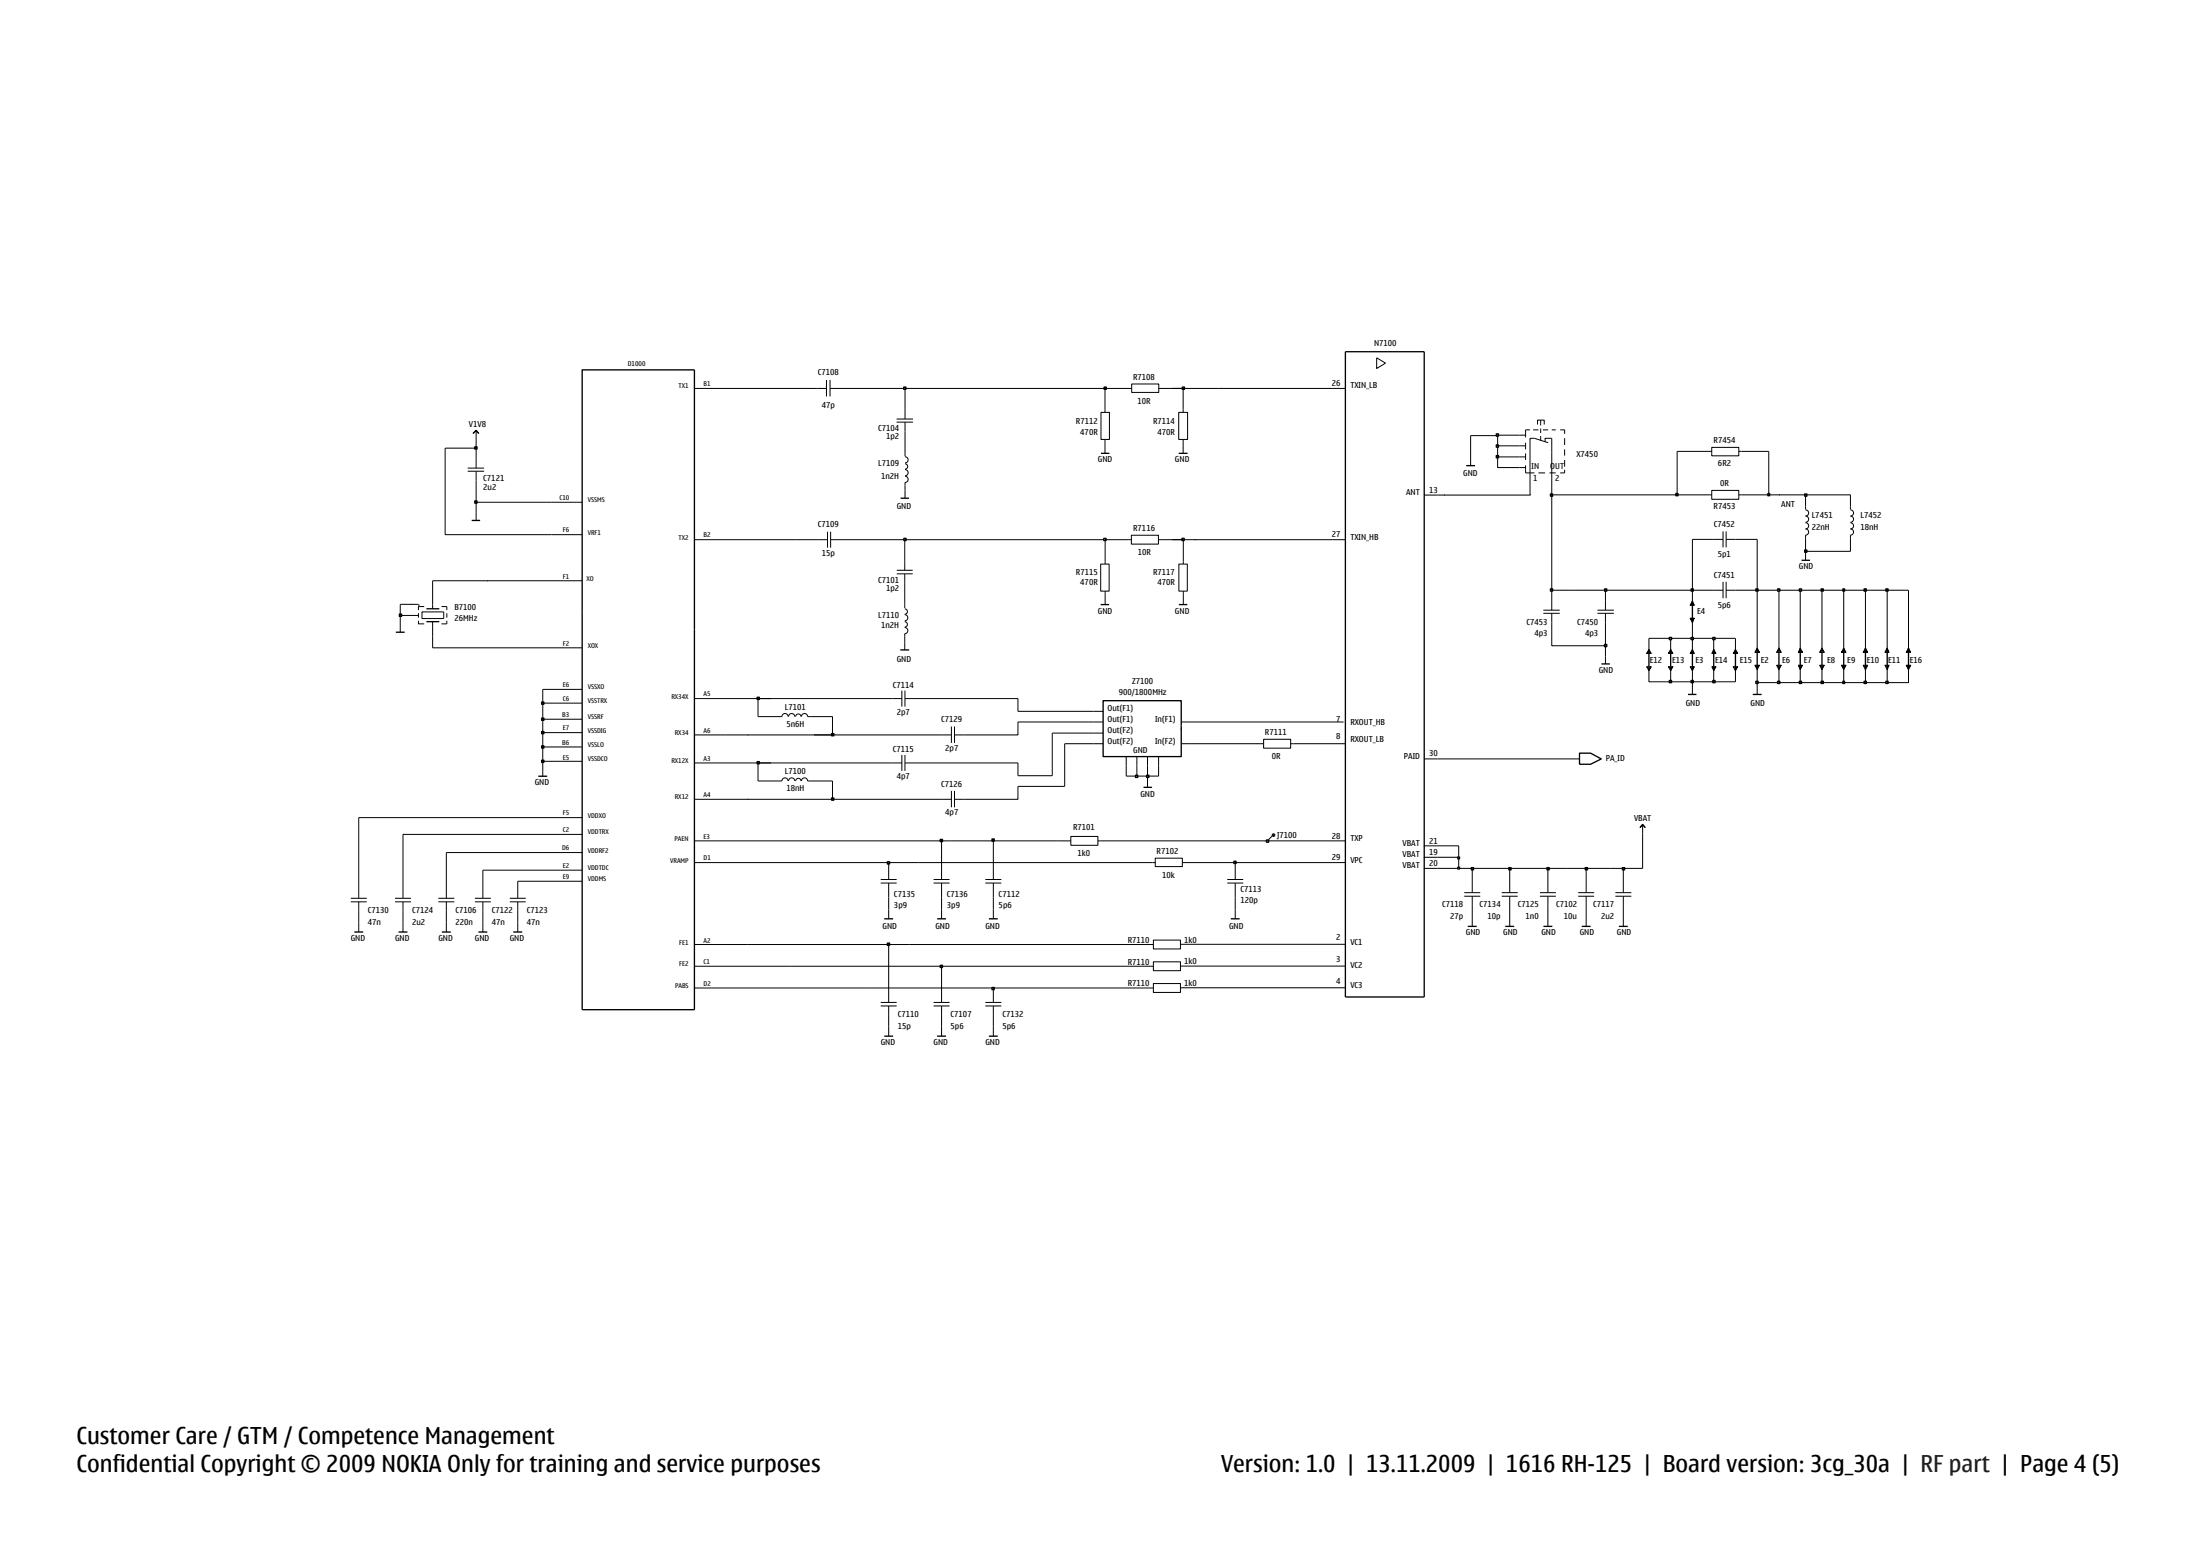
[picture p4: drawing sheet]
<svg xmlns="http://www.w3.org/2000/svg" width="420mm" height="297mm" viewBox="0 0 420 297" stroke-linecap="round" stroke-linejoin="round" font-family="sans-serif">
<g fill="none" stroke="#000" stroke-width=".19">
<path d="M132.5 74.1h5.9M156 74.1h1.7M157.7 72.5v3.2M158.4 74.1h12.2M158.4 72.5v3.2M171.1 80h3.1M172.7 78.2v1.8M210.1 78.7h1.6v5.2h-1.6zM210.9 78.2v.5M215.4 74.1h.6M216 73.3h5.1v1.6h-5.1zM221.1 74.1h2.6"/>
<path d="M224.9 78.7h1.7v5.2h-1.7zM225.8 78.2v.5M254.2 74.1h2.5M262.7 68.3l1.7 1-1.7 1zM89.2 89.4h3.2M89.2 89.9h3.2M90.3 82.7l.6-.5 .5 .5M90.9 82.2v1.4M90.9 87.6v1.8M90.9 89.9v1.8M90.9 97.9v1.4M105.2 95.9h5.9"/>
<path d="M171.1 80.6h3.1M172.7 87.2a.59 .59 0 0 1 .6 .6 .59 .59 0 0 1-.6 .6M172.7 88.5a.51 .51 0 0 1 .5 .5 .51 .51 0 0 1-.5 .5M172.7 89.6a.59 .59 0 0 1 .6 .6 .59 .59 0 0 1-.6 .6M172.7 90.9a.59 .59 0 0 1 .6 .6 .59 .59 0 0 1-.6 .6v.6M172.7 80.6v1.8M172.7 86.5v.6M172.7 93.7v1.4M210.9 83.9v.5M210.9 85.1v1.4M225.8 83.9v.5M225.8 85.1v1.4"/>
<path d="M271.8 94.5h2.5M76.4 117.5v3.2M78.4 117.5h1.4M78.4 115.4h1.4M79.8 117v.9M79.8 118.5v.6h1.1M79.9 115.4v.4M80.5 116.8h4.2v1.3h-4.2zM80.9 115.8h-1.1v.7M82.6 115.4v.8M82.6 118.7v.8M84.3 115.8h1v.7"/>
<path d="M85.3 117v.9M85.3 118.5v.6h-1M105.2 102.1h5.9M105.3 110.9h5.8M132.5 103h5.9M156.1 103h1.8M157.9 101.5v3M158.5 103h1.8M158.5 101.5v3M171.1 108.9h3.1M171.1 109.5h3.1M172.6 116.2a.51 .51 0 0 1 .6 .5 .51 .51 0 0 1-.6 .5"/>
<path d="M172.6 117.3a.59 .59 0 0 1 .6 .6 .59 .59 0 0 1-.6 .6M172.6 118.7a.51 .51 0 0 1 .6 .5 .51 .51 0 0 1-.6 .5M172.6 119.8a.59 .59 0 0 1 .6 .6 .59 .59 0 0 1-.6 .6v.6M172.6 107.2v1.7M172.6 109.5v1.7M172.6 115.4v.7M210 107.7h1.6v5.1h-1.6zM210.9 107.2v.5M210.9 112.8v.5M210.9 115.4h.1M215.4 103h.5M215.9 102.2h5.2v1.7h-5.2z"/>
<path d="M221.1 103h.5M225 107.7h1.6v5.1h-1.6zM225.8 107.2v.5M225.8 112.8v.5M225.8 115.4h.1M254.2 103h2.5M103.6 131.6h7.5M103.6 139.8h7.5M103.6 137.3h7.5M103.6 134.2h7.5M105.3 123.7h5.8M132.5 133.3h5.9"/>
<path d="M144.6 136.8h4.6a.59 .59 0 0 1 .6-.6 .59 .59 0 0 1 .6 .6M150.5 136.8a.59 .59 0 0 1 .6-.6 .59 .59 0 0 1 .6 .6M151.8 136.8a.51 .51 0 0 1 .5-.5 .51 .51 0 0 1 .5 .5M152.9 136.8a.59 .59 0 0 1 .6-.6 .59 .59 0 0 1 .6 .6h.6M170.3 133.3h1.8M172.1 131.8v3.1M172.6 122.6v1.5M172.7 133.3h21.5M172.7 131.8v3.1M181.5 138.7v3.1M182.1 138.7v3.1M208.6 137.8h1.9"/>
<path d="M208.6 135.8h1.9M208.6 139.9h1.9M225.4 137.8h1.9M103.6 142.6h7.5M103.6 145.3h7.5M105.3 159.3h5.8M105.3 156.1h5.8M132.5 140.3h5.9M179.8 140.3h1.7M182.1 140.3h1.8M204.3 159.7h5.2v1.6h-5.2zM208.6 142h1.9"/>
<path d="M214.9 144.4v1.7M216.9 144.4v1.7M219 144.4v1.7M219 148.1v2.2M221.1 144.4v1.7M225.4 142h1.9M240.6 142h.5M241.1 141.1h5.2v1.7h-5.2zM242.8 159.6l-1 .9M246.3 142h.5M271.8 144.9h2.5M312.9 158l.5-.6 .6 .6"/>
<path d="M313.4 157.4v1.7M105.3 166.1h5.8M105.3 168.2h5.8M105.3 162.7h5.8M132.5 164.6h5.9M132.5 160.5h5.9M175.2 164.6h45.3M203.8 160.5h.5M209.5 160.5h.5M220.5 163.8h5.1v1.6h-5.1zM225.6 164.6h10.1M254.2 164.6h2.5"/>
<path d="M254.2 160.5h2.5M271.7 163.6h2.5M271.7 161.4h6.7M271.7 165.7h2.5M132.5 180.3h5.9M132.5 188.6h5.9M132.5 184.4h5.9M220.1 183.6h5.2v1.7h-5.2z"/>
<circle cx="243" cy="159.4" r=".08"/>
<circle cx="243" cy="159.4" r=".25"/>
</g>
<g fill="none" stroke="#000" stroke-width=".25">
<path d="M111.1 70.6h21.4v122.1h-21.4zM256.7 67.1h15.1v123.2h-15.1zM90 99.3h1.6M90.3 82.7l.6-.5 .5 .5M171.9 95.1h1.6M210.1 86.5h1.6M224.9 86.5h1.7M81.4 116.2h2.4M81.4 118.7h2.4M210 115.4h1.6M225 115.4h1.6M75.5 120.7h1.7"/>
<path d="M171.8 124.1h1.7M210.5 133.7h14.9v10.7h-14.9zM218.2 150.3h1.6M301.4 143.8h2.1l2.1 1.1-2.1 1h-2.1zM312.9 158l.5-.6 .6 .6"/>
</g>
<path d="M235.5 164.4h.4v.4h-.4z" fill-rule="evenodd" fill="#c2c2c2" stroke="#000" stroke-width=".25"/>
<path d="M76.9 159.3h.1M214.9 146.1v2h2M92.1 166.1h13.2M98.8 168.2h6.5M138.4 160.5h65.4M138.4 164.6h36.8M210 160.5h15.4M235.7 164.6h.1M138.4 188.6h26.9" fill="none" stroke="#000" stroke-width=".19"/>
<path d="M216.7 148h.4v.4h-.4z" fill-rule="evenodd" fill="#c2c2c2" stroke="#000" stroke-width=".25"/>
<path d="M216.9 146.1v2h2.1" fill="none" stroke="#000" stroke-width=".19"/>
<path d="M218.8 148h.4v.4h-.4z" fill-rule="evenodd" fill="#c2c2c2" stroke="#000" stroke-width=".25"/>
<path d="M142.6 140.3h.1M142.6 140.3h16.3M203.2 142h5.4M219 146.1v2h2.1v-2M227.3 142h13.3M246.8 142h9.9M313.4 159.1v6.6h-39.2M85.2 162.7h20.1M274.2 163.6h4.2M138.4 180.3h35.2M138.4 184.4h81.8" fill="none" stroke="#000" stroke-width=".19"/>
<path d="M158.7 140h.4v.4h-.4z" fill-rule="evenodd" fill="#c2c2c2" stroke="#000" stroke-width=".25"/>
<path d="M144.6 133.3h.1M144.6 133.3h2.5M144.6 133.3v3.5M154.7 136.8h4.2v3.5M200.8 139.9h7.8M208.6 137.8h-14.4v2.5h-10.3M227.3 137.8h29.1M138.4 140.3h4.2M155.3 140.3h24.5M235.7 164.6h18.5" fill="none" stroke="#000" stroke-width=".19"/>
<path d="M144.5 133.1h.4v.4h-.4z" fill-rule="evenodd" fill="#c2c2c2" stroke="#000" stroke-width=".25"/>
<path d="M225.8 103h28.4M227.9 103h.1M138.4 133.3h31.9M194.2 135.8h14.4M76.9 159.3h28.4M274.3 144.9h27.1M225.4 160.5h16.4" fill="none" stroke="#000" stroke-width=".19"/>
<path d="M241.7 160.3h.4v.5h-.4z" fill-rule="evenodd" fill="#c2c2c2" stroke="#000" stroke-width=".25"/>
<path d="M138.4 74.1h14.5M152.9 74.1h.1M232.5 74.1h21.7M84.9 85.5v16.6h20.3M90.9 95.9v2M274.3 94.5h1.2M82.6 119.5v4.2h22.7M92.9 110.9h.1M92.9 110.9h12.4M138.4 103h13.6M68.5 156.1h36.8M241.8 160.5h12.4" fill="none" stroke="#000" stroke-width=".19"/>
<path d="M76.2 117.2h.4v.4h-.4z" fill-rule="evenodd" fill="#c2c2c2" stroke="#000" stroke-width=".25"/>
<path d="M90.9 95.9h14.3M76.4 115.4v2.1h2.1" fill="none" stroke="#000" stroke-width=".19"/>
<path d="M90.6 95.6h.4v.4h-.4z" fill-rule="evenodd" fill="#c2c2c2" stroke="#000" stroke-width=".25"/>
<path d="M90.9 85.5v2.1M90.9 91.7v4.2M76.4 115.4h2.1M92.9 110.9h-10.3v4.5M172.6 111.2v4.2M210.9 113.3v2.1M225.8 113.3v2.1M172.6 121.6v1" fill="none" stroke="#000" stroke-width=".19"/>
<path d="M90.6 85.3h.4v.4h-.4z" fill-rule="evenodd" fill="#c2c2c2" stroke="#000" stroke-width=".25"/>
<path d="M90.9 83.6v1.9h-6M152 103h4.1M160.3 103h12.3v4.2M210.9 103v4.2M225.8 103v4.2" fill="none" stroke="#000" stroke-width=".19"/>
<path d="M172.5 102.8h.4v.4h-.4z" fill-rule="evenodd" fill="#c2c2c2" stroke="#000" stroke-width=".25"/>
<path d="M172.6 103h38.3" fill="none" stroke="#000" stroke-width=".19"/>
<path d="M210.6 102.8h.5v.4h-.5z" fill-rule="evenodd" fill="#c2c2c2" stroke="#000" stroke-width=".25"/>
<path d="M210.9 103h4.5M221.6 103h4.2" fill="none" stroke="#000" stroke-width=".19"/>
<path d="M225.5 102.8h.5v.4h-.5z" fill-rule="evenodd" fill="#c2c2c2" stroke="#000" stroke-width=".25"/>
<path d="M152.9 74.1h3.1M170.6 74.1h2.1v4.1M210.9 74.1v4.1M225.8 74.1v4.1M172.7 82.4v4.1M172.7 92.7v1M210.9 84.4v.7M225.8 84.4v.7M223.7 103h2.1" fill="none" stroke="#000" stroke-width=".19"/>
<path d="M172.4 73.9h.5v.4h-.5z" fill-rule="evenodd" fill="#c2c2c2" stroke="#000" stroke-width=".25"/>
<path d="M172.7 74.1h38.2" fill="none" stroke="#000" stroke-width=".19"/>
<path d="M210.7 73.9h.4v.4h-.4z" fill-rule="evenodd" fill="#c2c2c2" stroke="#000" stroke-width=".25"/>
<path d="M210.9 74.1h4.5M223.7 74.1h2.1" fill="none" stroke="#000" stroke-width=".19"/>
<path d="M225.6 73.9h.4v.4h-.4z" fill-rule="evenodd" fill="#c2c2c2" stroke="#000" stroke-width=".25"/>
<g fill="none" stroke="#000" stroke-width=".19">
<path d="M223.7 74.1h8.8M275.5 94.5h.1M275.5 94.5h16.5M194.2 133.3v2.5M132.5 145.6h5.9M132.5 152.6h5.9M142.6 152.6h.1M142.6 152.6h16.3M144.6 149.1h4.6a.59 .59 0 0 1 .6-.6 .59 .59 0 0 1 .6 .6M150.5 149.1a.59 .59 0 0 1 .6-.6 .59 .59 0 0 1 .6 .6M151.8 149.1a.51 .51 0 0 1 .5-.5 .51 .51 0 0 1 .5 .5M152.9 149.1a.59 .59 0 0 1 .6-.6 .59 .59 0 0 1 .6 .6h.6"/>
<path d="M170.3 145.6h1.8M172.1 144.1v3.1M172.7 145.6h21.5M172.7 144.1v3.1M179.8 152.6h1.7M181.5 151v3.1M182.1 151v3.1M182.1 152.6h1.8M220.1 179.4h5.2v1.7h-5.2zM165.3 188.6h54.8M173.6 180.3h46.5M220.1 187.7h5.2v1.7h-5.2z"/>
<path d="M225.3 180.2h31.4M225.3 184.4h31.4M225.3 188.5h31.4"/>
</g>
<path d="M158.7 152.3h.4v.4h-.4z" fill-rule="evenodd" fill="#c2c2c2" stroke="#000" stroke-width=".25"/>
<path d="M138.4 152.6h4.2M144.6 145.6h.1M144.6 145.6h2.5M144.6 145.6v3.5M154.7 149.1h4.2v3.5h20.9M203.2 150.1h-9v2.5h-10.3" fill="none" stroke="#000" stroke-width=".19"/>
<path d="M144.5 145.4h.4v.4h-.4z" fill-rule="evenodd" fill="#c2c2c2" stroke="#000" stroke-width=".25"/>
<path d="M103.5 134.3h.1" fill="none" stroke="#000" stroke-width=".19"/>
<path d="M103.4 134h.4v.4h-.4z" fill-rule="evenodd" fill="#c2c2c2" stroke="#000" stroke-width=".25"/>
<path d="M103.5 137.3h.1" fill="none" stroke="#000" stroke-width=".19"/>
<path d="M103.4 137.1h.4v.4h-.4z" fill-rule="evenodd" fill="#c2c2c2" stroke="#000" stroke-width=".25"/>
<path d="M103.5 139.9h.1" fill="none" stroke="#000" stroke-width=".19"/>
<path d="M103.4 139.6h.4v.5h-.4z" fill-rule="evenodd" fill="#c2c2c2" stroke="#000" stroke-width=".25"/>
<path d="M103.5 142.6h.1" fill="none" stroke="#000" stroke-width=".19"/>
<path d="M103.4 142.4h.4v.4h-.4z" fill-rule="evenodd" fill="#c2c2c2" stroke="#000" stroke-width=".25"/>
<path d="M103.5 145.4h.1" fill="none" stroke="#000" stroke-width=".19"/>
<path d="M103.4 145.1h.4v.4h-.4z" fill-rule="evenodd" fill="#c2c2c2" stroke="#000" stroke-width=".25"/>
<g fill="none" stroke="#000" stroke-width=".19">
<path d="M280.6 83.2v5.7M289.9 83.1h1.2M289.9 87.2h1.2M289.9 85.1h1.2M289.9 89.2h1.2M291.1 88.8v1.5h1.7M291.1 84.5v1.3M291.1 86.5v1.3M292 82.1h-.9v1.4M292.6 82.1h1M293.4 81v-.8h1.3v.8M293.6 90.3h1.2"/>
<path d="M294 80.2v1M294 81.8v.8M294 83.2v.9M294.4 82.1h1M294.8 84.3v-.6h1.3v7.6M295.4 84.5l-2.6-.8h-.8v7.6M295.7 90.3h1.2M296.1 82.1h.8M297.7 82.1h.9v.7M298.6 89.7v.6h-.9M298.6 83.7v1.2M298.6 85.8v1.2"/>
<path d="M298.6 87.8v1.3M326.1 94.5h.5M326.1 86.2h.5M326.6 93.6h5.2v1.7h-5.2zM326.6 85.4h5.2v1.6h-5.2zM331.8 86.2h.5M331.8 94.5h.5M344.5 97.3a.59 .59 0 0 1 .6 .6 .59 .59 0 0 1-.6 .6 .59 .59 0 0 1 .6 .6 .59 .59 0 0 1-.6 .6M344.5 99.8a.59 .59 0 0 1 .6 .6 .59 .59 0 0 1-.6 .6 .59 .59 0 0 1 .6 .6 .59 .59 0 0 1-.6 .5v.7M344.5 96.6v.6M353.1 97.3a.59 .59 0 0 1 .6 .6 .59 .59 0 0 1-.6 .6 .59 .59 0 0 1 .6 .6 .59 .59 0 0 1-.6 .6M353.1 99.8a.59 .59 0 0 1 .6 .6 .59 .59 0 0 1-.6 .6 .59 .59 0 0 1 .6 .6 .59 .59 0 0 1-.6 .5v.7"/>
<path d="M353.1 96.6v.6M294.5 116.5h3.1M294.5 117.1h3.1M296.1 114.7v1.8M296.1 117.1v1.7M304.8 117.1h3.2M304.8 116.5h3.2M306.4 114.7v1.8M306.4 117.1v1.7M322.5 118l.4 .4 .4-.4h-.8l.4 .8 .4-.8M322.5 115.5l.4-.4 .4 .4-.4-.8-.4 .8h.8M327 112.7h1.8"/>
<path d="M327 103h1.8M328.8 101.4v3.1M328.8 111.1v3.1M329.4 112.7h1.8M329.4 101.4v3.1M329.4 111.1v3.1M329.4 103h1.8M344.5 105.5v1.4M103.6 131.6v15.6M200.8 139.9v8.2h-6.6v-2.5M306.4 125.3v1.4M314.2 124.7l.5-.3 .4 .3-.4-.7-.5 .7h.9"/>
<path d="M314.2 127.3l.5 .4 .4-.4h-.9l.5 .7 .4-.7M314.7 128v2.1h4.1M318.4 124.7l.4-.3 .4 .3-.4-.7-.4 .7h.8M318.4 127.3l.4 .4 .4-.4h-.8l.4 .7 .4-.7M322.5 124.7l.4-.3 .4 .3-.4-.7-.4 .7h.8M322.5 127.3l.4 .4 .4-.4h-.8l.4 .7 .4-.7M322.9 132.6h.1M322.9 130.1v2.5M326.7 124.7l.3-.3 .4 .3-.4-.7-.3 .7h.7M326.7 127.3l.3 .4 .4-.4h-.7l.3 .7 .4-.7M330.7 124.7l.5-.3 .4 .3-.4-.7-.5 .7h.9M330.7 127.3l.5 .4 .4-.4h-.9l.5 .7 .4-.7"/>
<path d="M334.9 127l.4 .4 .4-.4h-.8l.4 .8 .4-.8M334.9 124.5l.4-.4 .4 .4-.4-.8-.4 .8h.8M335.3 130.3v2.3M339 124.5l.5-.4 .4 .4-.4-.8-.5 .8h.9M339 127l.5 .4 .4-.4h-.9l.5 .8 .4-.8M343.2 127l.3 .4 .4-.4h-.7l.3 .8 .4-.8M343.2 124.5l.3-.4 .4 .4-.4-.8-.3 .8h.7M347.2 124.5l.5-.4 .4 .4-.4-.8-.5 .8h.9M347.2 127l.5 .4 .4-.4h-.9l.5 .8 .4-.8M351.4 127l.4 .4 .4-.4h-.8l.4 .8 .4-.8M351.4 124.5l.4-.4 .4 .4-.4-.8-.4 .8h.8M355.5 124.5l.5-.4 .4 .4-.4-.8-.5 .8h.9"/>
<path d="M355.5 127l.5 .4 .4-.4h-.9l.5 .8 .4-.8M359.7 124.5l.4-.4 .4 .4-.4-.8-.4 .8h.8M359.7 127l.4 .4 .4-.4h-.8l.4 .8 .4-.8M363.8 127l.4 .4 .4-.4h-.8l.4 .8 .4-.8M363.8 124.5l.4-.4 .4 .4-.4-.8-.4 .8h.8M138.4 145.6h31.9M203.2 142v8.1"/>
</g>
<g fill="none" stroke="#000" stroke-width=".25">
<path d="M279.8 88.9h1.7M322.9 114.7v4.1M343.8 106.9h1.6M305.6 126.7h1.6M314.7 124v4M318.8 124v4M322.1 132.6h1.6M322.9 124v4M327 124v4M331.2 124v4M334.5 132.6h1.7M335.3 123.7v4.1"/>
<path d="M339.5 123.7v4.1M343.5 123.7v4.1M347.7 123.7v4.1M351.8 123.7v4.1M356 123.7v4.1M360.1 123.7v4.1M364.2 123.7v4.1"/>
</g>
<path d="M318.5 129.9h.5v.4h-.5z" fill-rule="evenodd" fill="#c2c2c2" stroke="#000" stroke-width=".25"/>
<path d="M318.8 128v2.1h4.1" fill="none" stroke="#000" stroke-width=".19"/>
<path d="M322.7 129.9h.4v.4h-.4z" fill-rule="evenodd" fill="#c2c2c2" stroke="#000" stroke-width=".25"/>
<path d="M322.9 128v2.1h4.1" fill="none" stroke="#000" stroke-width=".19"/>
<path d="M326.8 129.9h.5v.4h-.5z" fill-rule="evenodd" fill="#c2c2c2" stroke="#000" stroke-width=".25"/>
<path d="M318.8 124v-2.2h-4.1v2.2M322.9 121.8v2.2M327 128v2.1h4.2v-2.1M327 121.8v2.2M331.2 121.8v2.2" fill="none" stroke="#000" stroke-width=".19"/>
<path d="M318.5 121.7h.5v.4h-.5z" fill-rule="evenodd" fill="#c2c2c2" stroke="#000" stroke-width=".25"/>
<path d="M318.8 121.8h4.1" fill="none" stroke="#000" stroke-width=".19"/>
<path d="M322.7 121.7h.4v.4h-.4z" fill-rule="evenodd" fill="#c2c2c2" stroke="#000" stroke-width=".25"/>
<path d="M322.9 118.8v3h4.1" fill="none" stroke="#000" stroke-width=".19"/>
<path d="M326.8 121.7h.5v.4h-.5z" fill-rule="evenodd" fill="#c2c2c2" stroke="#000" stroke-width=".25"/>
<path d="M327 121.8h4.2" fill="none" stroke="#000" stroke-width=".19"/>
<path d="M335.1 130h.4v.5h-.4z" fill-rule="evenodd" fill="#c2c2c2" stroke="#000" stroke-width=".25"/>
<path d="M335.3 127.8v2.5h4.2" fill="none" stroke="#000" stroke-width=".19"/>
<path d="M339.2 130h.4v.5h-.4z" fill-rule="evenodd" fill="#c2c2c2" stroke="#000" stroke-width=".25"/>
<path d="M339.5 127.8v2.5h4" fill="none" stroke="#000" stroke-width=".19"/>
<path d="M343.4 130h.4v.5h-.4z" fill-rule="evenodd" fill="#c2c2c2" stroke="#000" stroke-width=".25"/>
<path d="M343.5 127.8v2.5h4.2" fill="none" stroke="#000" stroke-width=".19"/>
<path d="M347.5 130h.4v.5h-.4z" fill-rule="evenodd" fill="#c2c2c2" stroke="#000" stroke-width=".25"/>
<path d="M347.7 127.8v2.5h4.1" fill="none" stroke="#000" stroke-width=".19"/>
<path d="M351.7 130h.3v.5h-.3z" fill-rule="evenodd" fill="#c2c2c2" stroke="#000" stroke-width=".25"/>
<path d="M351.8 127.8v2.5h4.2" fill="none" stroke="#000" stroke-width=".19"/>
<path d="M355.7 130h.4v.5h-.4z" fill-rule="evenodd" fill="#c2c2c2" stroke="#000" stroke-width=".25"/>
<path d="M356 127.8v2.5h4.1" fill="none" stroke="#000" stroke-width=".19"/>
<path d="M359.9 130h.4v.5h-.4z" fill-rule="evenodd" fill="#c2c2c2" stroke="#000" stroke-width=".25"/>
<path d="M296.1 118.8v4.5h10.3v2M360.1 127.8v2.5h4.1v-2.5" fill="none" stroke="#000" stroke-width=".19"/>
<path d="M306.2 123h.4v.4h-.4z" fill-rule="evenodd" fill="#c2c2c2" stroke="#000" stroke-width=".25"/>
<path d="M296.1 112.7v2M306.4 112.7v2M306.4 118.8v4.5M322.9 112.7v2M335.3 112.7v11M339.5 112.7v11M343.5 112.7v11M347.7 112.7v11M351.8 112.7v11M356 112.7v11M360.1 112.7v11M364.2 112.7v11" fill="none" stroke="#000" stroke-width=".19"/>
<g fill="#c2c2c2" stroke="#000" stroke-width=".25">
<path d="M295.9 112.4h.4v.4h-.4z" fill-rule="evenodd"/>
<path d="M295.9 94.3h.4v.4h-.4z" fill-rule="evenodd"/>
</g>
<path d="M296.1 94.5v18.2h10.3" fill="none" stroke="#000" stroke-width=".19"/>
<path d="M306.2 112.4h.4v.4h-.4z" fill-rule="evenodd" fill="#c2c2c2" stroke="#000" stroke-width=".25"/>
<path d="M306.4 112.7h16.5" fill="none" stroke="#000" stroke-width=".19"/>
<path d="M322.7 112.4h.4v.4h-.4z" fill-rule="evenodd" fill="#c2c2c2" stroke="#000" stroke-width=".25"/>
<path d="M322.9 103v9.7h4.1M331.2 112.7h4.1" fill="none" stroke="#000" stroke-width=".19"/>
<path d="M335.1 112.4h.4v.4h-.4z" fill-rule="evenodd" fill="#c2c2c2" stroke="#000" stroke-width=".25"/>
<path d="M335.3 103v9.7h4.2" fill="none" stroke="#000" stroke-width=".19"/>
<path d="M339.2 112.4h.4v.4h-.4z" fill-rule="evenodd" fill="#c2c2c2" stroke="#000" stroke-width=".25"/>
<path d="M339.5 112.7h4" fill="none" stroke="#000" stroke-width=".19"/>
<path d="M343.4 112.4h.4v.4h-.4z" fill-rule="evenodd" fill="#c2c2c2" stroke="#000" stroke-width=".25"/>
<path d="M343.5 112.7h4.2" fill="none" stroke="#000" stroke-width=".19"/>
<path d="M347.5 112.4h.4v.4h-.4z" fill-rule="evenodd" fill="#c2c2c2" stroke="#000" stroke-width=".25"/>
<path d="M347.7 112.7h4.1" fill="none" stroke="#000" stroke-width=".19"/>
<path d="M351.7 112.4h.3v.4h-.3z" fill-rule="evenodd" fill="#c2c2c2" stroke="#000" stroke-width=".25"/>
<path d="M351.8 112.7h4.2" fill="none" stroke="#000" stroke-width=".19"/>
<path d="M355.7 112.4h.4v.4h-.4z" fill-rule="evenodd" fill="#c2c2c2" stroke="#000" stroke-width=".25"/>
<path d="M356 112.7h4.1" fill="none" stroke="#000" stroke-width=".19"/>
<path d="M359.9 112.4h.4v.4h-.4z" fill-rule="evenodd" fill="#c2c2c2" stroke="#000" stroke-width=".25"/>
<path d="M322.9 103h4.1M331.2 103h4.1M344.5 105.2v.3M360.1 112.7h4.1" fill="none" stroke="#000" stroke-width=".19"/>
<path d="M344.4 105h.4v.4h-.4z" fill-rule="evenodd" fill="#c2c2c2" stroke="#000" stroke-width=".25"/>
<path d="M292 94.5h.1M292 91.3v3.2M296.1 94.5h.1M296.1 91.3v3.2M344.5 94.5v2.1M353.1 94.5v2.1M344.5 102.8v2.4h8.6v-2.4" fill="none" stroke="#000" stroke-width=".19"/>
<path d="M319.8 94.2h.4v.4h-.4z" fill-rule="evenodd" fill="#c2c2c2" stroke="#000" stroke-width=".25"/>
<path d="M295.9 94.5h30.2M320 86.2v8.3M332.3 94.5h5.2" fill="none" stroke="#000" stroke-width=".19"/>
<path d="M337.3 94.2h.4v.4h-.4z" fill-rule="evenodd" fill="#c2c2c2" stroke="#000" stroke-width=".25"/>
<path d="M285.8 87.2v2h4.1M337.5 86.2v8.3h2M339.5 94.5h.1" fill="none" stroke="#000" stroke-width=".19"/>
<path d="M285.5 87h.5v.4h-.5z" fill-rule="evenodd" fill="#c2c2c2" stroke="#000" stroke-width=".25"/>
<path d="M285.8 85.1v2.1h4.1" fill="none" stroke="#000" stroke-width=".19"/>
<path d="M285.5 84.9h.5v.5h-.5z" fill-rule="evenodd" fill="#c2c2c2" stroke="#000" stroke-width=".25"/>
<path d="M285.8 83.1v2h4.1M320 86.2h6.1M332.3 86.2h5.2" fill="none" stroke="#000" stroke-width=".19"/>
<path d="M285.5 82.8h.5v.4h-.5z" fill-rule="evenodd" fill="#c2c2c2" stroke="#000" stroke-width=".25"/>
<path d="M289.9 83.1l-4.1 .1M339.5 94.5h5" fill="none" stroke="#000" stroke-width=".19"/>
<path d="M344.4 94.3h.4v.4h-.4z" fill-rule="evenodd" fill="#c2c2c2" stroke="#000" stroke-width=".25"/>
<path d="M280.6 83.2h5.2M344.5 94.5h8.6" fill="none" stroke="#000" stroke-width=".19"/>
<path d="M280.8 165.6h.4v.4h-.4z" fill-rule="evenodd" fill="#c2c2c2" stroke="#000" stroke-width=".25"/>
<path d="M279.4 171.1h3.1M279.4 170.4h3.1M280.9 165.7h.1M280.9 165.7v4.7M280.9 171.1v5.7" fill="none" stroke="#000" stroke-width=".19"/>
<path d="M280.1 176.8h1.7" fill="none" stroke="#000" stroke-width=".25"/>
<path d="M287.9 165.6h.4v.4h-.4z" fill-rule="evenodd" fill="#c2c2c2" stroke="#000" stroke-width=".25"/>
<path d="M286.6 171.1h3M286.6 170.4h3M288.1 165.7h.1M288.1 165.7v4.7M288.1 171.1v5.7" fill="none" stroke="#000" stroke-width=".19"/>
<path d="M287.2 176.8h1.7" fill="none" stroke="#000" stroke-width=".25"/>
<path d="M295.2 165.6h.4v.4h-.4z" fill-rule="evenodd" fill="#c2c2c2" stroke="#000" stroke-width=".25"/>
<path d="M293.8 171.1h3.1M293.8 170.4h3.1M295.4 165.7h.1M295.4 165.7v4.7M295.4 171.1v5.7" fill="none" stroke="#000" stroke-width=".19"/>
<path d="M294.5 176.8h1.7" fill="none" stroke="#000" stroke-width=".25"/>
<path d="M302.5 165.6h.4v.4h-.4z" fill-rule="evenodd" fill="#c2c2c2" stroke="#000" stroke-width=".25"/>
<path d="M301.2 171.1h3M301.2 170.4h3M302.7 165.7h.1M302.7 165.7v4.7M302.7 171.1v5.7" fill="none" stroke="#000" stroke-width=".19"/>
<path d="M301.8 176.8h1.7" fill="none" stroke="#000" stroke-width=".25"/>
<path d="M309.6 165.6h.4v.4h-.4z" fill-rule="evenodd" fill="#c2c2c2" stroke="#000" stroke-width=".25"/>
<g fill="none" stroke="#000" stroke-width=".19">
<path d="M68.5 156.1v15.4M76.9 159.3v12.2M66.9 171.5h3.1M66.9 172.1h3.1M68.5 172.1v5.8M75.4 171.5h3M75.4 172.1h3M76.9 172.1v5.8M83.6 171.5h3.1M83.6 172.1h3.1M85.2 162.7v8.8M85.2 172.1v5.8"/>
<path d="M90.6 171.5h3.1M90.6 172.1h3.1M92.1 166.1v5.4M92.1 172.1v5.8M97.3 171.5h3M97.3 172.1h3M98.8 168.2v3.3M98.8 172.1v5.8M308.2 171.1h3.1M308.2 170.4h3.1M309.8 165.7h.1M309.8 165.7v4.7"/>
<path d="M309.8 171.1v5.7"/>
</g>
<path d="M67.6 177.9h1.7M76.1 177.9h1.6M84.3 177.9h1.7M91.3 177.9h1.7M98 177.9h1.6M308.9 176.8h1.7" fill="none" stroke="#000" stroke-width=".25"/>
<path d="M169.3 180h.5v.4h-.5z" fill-rule="evenodd" fill="#c2c2c2" stroke="#000" stroke-width=".25"/>
<path d="M168.1 191.3h3M168.1 192h3M169.6 180.1h.1M169.6 180.1v11.2M169.6 192v5.8" fill="none" stroke="#000" stroke-width=".19"/>
<path d="M168.7 197.8h1.7" fill="none" stroke="#000" stroke-width=".25"/>
<path d="M179.4 184.2h.4v.5h-.4z" fill-rule="evenodd" fill="#c2c2c2" stroke="#000" stroke-width=".25"/>
<path d="M178.1 191.3h3.1M178.1 192h3.1M179.7 184.4h.1M179.7 184.4v6.9M179.7 192v5.8" fill="none" stroke="#000" stroke-width=".19"/>
<path d="M178.8 197.8h1.7" fill="none" stroke="#000" stroke-width=".25"/>
<path d="M189.3 188.5h.4v.4h-.4z" fill-rule="evenodd" fill="#c2c2c2" stroke="#000" stroke-width=".25"/>
<path d="M188 191.3h3.1M188 192h3.1M189.5 188.6h.1M189.5 188.6v2.7M189.5 192v5.8" fill="none" stroke="#000" stroke-width=".19"/>
<path d="M188.7 197.8h1.7" fill="none" stroke="#000" stroke-width=".25"/>
<path d="M169.3 164.5h.5v.4h-.5z" fill-rule="evenodd" fill="#c2c2c2" stroke="#000" stroke-width=".25"/>
<path d="M168.1 167.9h3M168.1 168.6h3M169.6 164.6h.1M169.6 164.6v3.3M169.6 168.6v6.8" fill="none" stroke="#000" stroke-width=".19"/>
<path d="M168.7 175.4h1.7" fill="none" stroke="#000" stroke-width=".25"/>
<path d="M179.4 160.2h.4v.4h-.4z" fill-rule="evenodd" fill="#c2c2c2" stroke="#000" stroke-width=".25"/>
<path d="M178.1 167.9h3.1M178.1 168.6h3.1M179.7 160.3h.1M179.7 160.3v7.6M179.7 168.6v6.8" fill="none" stroke="#000" stroke-width=".19"/>
<path d="M178.8 175.4h1.7" fill="none" stroke="#000" stroke-width=".25"/>
<path d="M189.3 160.1h.4v.5h-.4z" fill-rule="evenodd" fill="#c2c2c2" stroke="#000" stroke-width=".25"/>
<path d="M103.6 147.2v1M188 167.9h3.1M188 168.6h3.1M189.5 160.3h.1M189.5 160.3v7.6M189.5 168.6v6.8M234.2 167.9h3M234.2 168.6h3M235.7 164.5v3.4M235.7 168.6v6.8M278.4 161.4v4.3" fill="none" stroke="#000" stroke-width=".19"/>
<path d="M102.7 148.2h1.7M188.7 175.4h1.7M234.9 175.4h1.7" fill="none" stroke="#000" stroke-width=".25"/>
<path d="M278.2 163.6h.3v.3h-.3z" fill="#c3c3c3"/>
<path d="M278.2 163.6h.3v.3h-.3z" fill="none" stroke="#000" stroke-width=".22"/>
<path d="M278.2 165.5h.3v.4h-.3z" fill="#c3c3c3"/>
<path d="M278.2 165.5h.3v.4h-.3z" fill="none" stroke="#000" stroke-width=".22"/>
<g font-size="4.4">
<text x="14.6" y="275.6">Customer Care / GTM / Competence Management</text>
<text x="14.6" y="280.9">Confidential Copyright © 2009 NOKIA Only for training and service purposes</text>
<text x="233" y="281">Version: 1.0 | 13.11.2009 | 1616 RH-125 | Board version: 3cg_30a | RF part | Page 4 (5)</text>
</g>
<g font-size="1.5">
<text x="156" y="71.6">C7108</text>
<text x="262.2" y="66.1">N7100</text>
<text x="156.8" y="77.8">47p</text>
<text x="216.2" y="72.4">R7108</text>
<text x="217.1" y="77">10R</text>
<text x="254.2" y="73.7">26</text>
<text x="257.7" y="74.1">TXIN_LB</text>
<text x="89.5" y="81.6">V1V8</text>
<text x="167.6" y="82.4">C7104</text>
<text x="169.1" y="83.9">1p2</text>
<text x="205.3" y="80.9">R7112</text>
<text x="206.1" y="83">470R</text>
<text x="220" y="80.9">R7114</text>
<text x="220.9" y="83">470R</text>
<text x="167.6" y="89">L7109</text>
<text x="209.5" y="88.1">GND</text>
<text x="224.2" y="88.1">GND</text>
<text x="292.3" y="89.5">IN</text>
<text x="295.8" y="89.6">OUT</text>
<text x="300.8" y="87.2">X7450</text>
<text x="327" y="84.5">R7454</text>
<text x="327.8" y="89">6R2</text>
<text x="92.2" y="91.7">C7121</text>
<text x="92.2" y="93.6">2u2</text>
<text x="168.1" y="91.5">1n2H</text>
<text x="268.3" y="94.5">ANT</text>
<text x="272.7" y="94.1">13</text>
<text x="279.2" y="90.8">GND</text>
<text x="292.6" y="91.9">1</text>
<text x="296.7" y="91.9">2</text>
<text x="328.2" y="92.7">0R</text>
<text x="156" y="100.5">C7109</text>
<text x="171.1" y="97.2">GND</text>
<text x="216.2" y="101.3">R7116</text>
<text x="327" y="97.2">R7453</text>
<text x="327" y="100.6">C7452</text>
<text x="339.9" y="96.7">ANT</text>
<text x="345.7" y="98.9">L7451</text>
<text x="345.7" y="101.2">22nH</text>
<text x="355" y="98.9">L7452</text>
<text x="355" y="101.2">18nH</text>
<text x="156.8" y="106.2">15p</text>
<text x="217.1" y="105.9">10R</text>
<text x="254.2" y="102.6">27</text>
<text x="257.7" y="103">TXIN_HB</text>
<text x="327.8" y="106.3">5p1</text>
<text x="167.6" y="111.2">C7101</text>
<text x="169.1" y="112.8">1p2</text>
<text x="205.3" y="109.7">R7115</text>
<text x="206.1" y="111.7">470R</text>
<text x="220" y="109.7">R7117</text>
<text x="220.9" y="111.7">470R</text>
<text x="327" y="110.3">C7451</text>
<text x="343.3" y="108.6">GND</text>
<text x="86.7" y="116.5">B7100</text>
<text x="86.7" y="118.6">26MHz</text>
<text x="167.6" y="118">L7110</text>
<text x="168.1" y="119.9">1n2H</text>
<text x="209.5" y="117.2">GND</text>
<text x="224.2" y="117.2">GND</text>
<text x="291.3" y="119.2">C7453</text>
<text x="301" y="119.2">C7450</text>
<text x="323.9" y="117.1">E4</text>
<text x="327.8" y="116">5p6</text>
<text x="292.8" y="121.5">4p3</text>
<text x="302.5" y="121.5">4p3</text>
<text x="170.4" y="131.3">C7114</text>
<text x="171.1" y="126.3">GND</text>
<text x="216" y="130.5">Z7100</text>
<text x="305.1" y="128.5">GND</text>
<text x="314.8" y="126.6">E12</text>
<text x="319.1" y="126.6">E13</text>
<text x="323.6" y="126.6">E3</text>
<text x="327.3" y="126.6">E14</text>
<text x="332" y="126.6">E15</text>
<text x="336" y="126.6">E2</text>
<text x="340.1" y="126.6">E6</text>
<text x="344.2" y="126.6">E7</text>
<text x="348.7" y="126.6">E8</text>
<text x="352.5" y="126.6">E9</text>
<text x="356.2" y="126.6">E10</text>
<text x="360.3" y="126.6">E11</text>
<text x="364.5" y="126.6">E16</text>
<text x="149.8" y="135.4">L7101</text>
<text x="171.1" y="136.4">2p7</text>
<text x="179.6" y="137.9">C7129</text>
<text x="211.4" y="135.8">Out(F1)</text>
<text x="211.4" y="137.8">Out(F1)</text>
<text x="213.5" y="132.6">900/1800MHz</text>
<text x="220.4" y="137.8">In(F1)</text>
<text x="255" y="137.8">7</text>
<text x="321.7" y="134.7">GND</text>
<text x="334" y="134.7">GND</text>
<text x="150.1" y="138.7">5n6H</text>
<text x="170.4" y="143.5">C7115</text>
<text x="180.4" y="143.3">2p7</text>
<text x="211.4" y="139.9">Out(F2)</text>
<text x="211.4" y="142">Out(F2)</text>
<text x="216.2" y="143.8">GND</text>
<text x="220.4" y="142">In(F2)</text>
<text x="241.4" y="140.3">R7111</text>
<text x="255" y="141">8</text>
<text x="257.7" y="138.3">RXOUT_HB</text>
<text x="257.7" y="141.6">RXOUT_LB</text>
<text x="102" y="149.8">GND</text>
<text x="149.8" y="147.7">L7100</text>
<text x="171.1" y="148.7">4p7</text>
<text x="242.7" y="144.8">0R</text>
<text x="267.9" y="144.9">PAID</text>
<text x="272.7" y="144.3">30</text>
<text x="306.4" y="145.2">PA_ID</text>
<text x="150.1" y="151">18nH</text>
<text x="179.6" y="150.2">C7126</text>
<text x="180.4" y="155.6">4p7</text>
<text x="217.6" y="152">GND</text>
<text x="204.8" y="158.4">R7101</text>
<text x="243.7" y="160">J7100</text>
<text x="254.2" y="160.1">28</text>
<text x="257.7" y="160.5">TXP</text>
<text x="267.6" y="161.4">VBAT</text>
<text x="272.7" y="161">21</text>
<text x="311.8" y="156.7">VBAT</text>
<text x="205.6" y="163.4">1k0</text>
<text x="220.7" y="163">R7102</text>
<text x="221.7" y="167.5">10k</text>
<text x="254.2" y="164.2">29</text>
<text x="257.7" y="164.6">VPC</text>
<text x="267.6" y="163.6">VBAT</text>
<text x="267.6" y="165.7">VBAT</text>
<text x="272.7" y="163.3">19</text>
<text x="272.7" y="165.3">20</text>
<text x="170.6" y="173.3">3p9</text>
<text x="170.6" y="171.3">C7135</text>
<text x="180.7" y="173.3">3p9</text>
<text x="180.7" y="171.3">C7136</text>
<text x="190.6" y="173.3">5p6</text>
<text x="190.6" y="171.3">C7112</text>
<text x="236.7" y="172.3">120p</text>
<text x="236.7" y="170.3">C7113</text>
<text x="275.2" y="173.1">C7118</text>
<text x="282.3" y="173.1">C7134</text>
<text x="289.6" y="173.1">C7125</text>
<text x="296.9" y="173.1">C7102</text>
<text x="304" y="173.1">C7117</text>
<text x="66.9" y="179.6">GND</text>
<text x="70.2" y="176.6">47n</text>
<text x="70.2" y="174.2">C7130</text>
<text x="75.4" y="179.6">GND</text>
<text x="78.6" y="176.6">2u2</text>
<text x="78.6" y="174.2">C7124</text>
<text x="83.6" y="179.6">GND</text>
<text x="86.9" y="176.6">220n</text>
<text x="86.9" y="174.2">C7106</text>
<text x="90.6" y="179.6">GND</text>
<text x="93.9" y="176.6">47n</text>
<text x="93.9" y="174.2">C7122</text>
<text x="97.3" y="179.6">GND</text>
<text x="100.5" y="176.6">47n</text>
<text x="100.5" y="174.2">C7123</text>
<text x="168.4" y="177.4">GND</text>
<text x="178.5" y="177.4">GND</text>
<text x="188" y="177.4">GND</text>
<text x="215.2" y="179.9">R7110</text>
<text x="226" y="179.9">1k0</text>
<text x="234.5" y="177.4">GND</text>
<text x="255" y="179.4">2</text>
<text x="276.7" y="175.5">27p</text>
<text x="279.7" y="178.5">GND</text>
<text x="283.9" y="175.5">10p</text>
<text x="286.9" y="178.5">GND</text>
<text x="291.1" y="175.5">1n0</text>
<text x="294.1" y="178.5">GND</text>
<text x="298.4" y="175.5">10u</text>
<text x="301.4" y="178.5">GND</text>
<text x="305.5" y="175.5">2u2</text>
<text x="308.5" y="178.5">GND</text>
<text x="215.2" y="184.2">R7110</text>
<text x="226" y="184.1">1k0</text>
<text x="255" y="183.7">3</text>
<text x="257.7" y="180.3">VC1</text>
<text x="257.7" y="184.8">VC2</text>
<text x="215.2" y="188.2">R7110</text>
<text x="226" y="188.2">1k0</text>
<text x="255" y="187.7">4</text>
<text x="257.7" y="188.6">VC3</text>
<text x="171.3" y="196.4">15p</text>
<text x="171.3" y="194.1">C7110</text>
<text x="181.4" y="196.4">5p6</text>
<text x="181.4" y="194.1">C7107</text>
<text x="191.3" y="196.4">5p6</text>
<text x="191.3" y="194.1">C7132</text>
<text x="168.1" y="199.4">GND</text>
<text x="178.1" y="199.4">GND</text>
<text x="188" y="199.4">GND</text>
</g>
<g font-size="1.2">
<text x="119.8" y="69.9">D1000</text>
<text x="129.5" y="74.1">TX1</text>
<text x="134.3" y="73.7">B1</text>
<text x="106.8" y="95.4">C10</text>
<text x="112.1" y="95.9">VSSMS</text>
<text x="107.4" y="101.6">F6</text>
<text x="112.1" y="102">VRF1</text>
<text x="129.5" y="103">TX2</text>
<text x="134.3" y="102.6">B2</text>
<text x="107.4" y="110.5">F1</text>
<text x="111.9" y="110.9">XO</text>
<text x="107.4" y="123.2">F2</text>
<text x="112.1" y="123.7">XOX</text>
<text x="107.4" y="131.2">E6</text>
<text x="112.1" y="131.6">VSSXO</text>
<text x="107.3" y="136.9">B3</text>
<text x="107.4" y="133.8">C6</text>
<text x="112.1" y="137.3">VSSRF</text>
<text x="112.1" y="134.2">VSSTRX</text>
<text x="128.1" y="133.3">RX34X</text>
<text x="134.3" y="132.9">A5</text>
<text x="107.3" y="142.2">B6</text>
<text x="107.4" y="139.4">E7</text>
<text x="112.1" y="142.6">VSSLO</text>
<text x="112.1" y="139.8">VSSDIG</text>
<text x="128.8" y="140.3">RX34</text>
<text x="134.3" y="139.9">A6</text>
<text x="107.4" y="145">E5</text>
<text x="112.1" y="145.3">VSSDCO</text>
<text x="128.1" y="145.6">RX12X</text>
<text x="134.3" y="145.2">A3</text>
<text x="107.4" y="155.6">F5</text>
<text x="128.8" y="152.6">RX12</text>
<text x="134.3" y="152.1">A4</text>
<text x="107.4" y="158.8">C2</text>
<text x="112.1" y="156.1">VDDXO</text>
<text x="112.1" y="159.3">VDDTRX</text>
<text x="128.7" y="160.5">PAEN</text>
<text x="134.3" y="160.1">E3</text>
<text x="107.3" y="162.3">D6</text>
<text x="107.4" y="165.7">E2</text>
<text x="107.4" y="167.8">E9</text>
<text x="112.1" y="162.7">VDDRF2</text>
<text x="112.1" y="166.1">VDDTDC</text>
<text x="127.9" y="164.6">VRAMP</text>
<text x="134.3" y="164.2">D1</text>
<text x="112.1" y="168.2">VDDMS</text>
<text x="134.3" y="179.9">A2</text>
<text x="129.6" y="184.4">FE2</text>
<text x="129.6" y="180.3">FE1</text>
<text x="134.3" y="184">C1</text>
<text x="128.8" y="188.6">PABS</text>
<text x="134.3" y="188.2">D2</text>
</g>
</svg>
